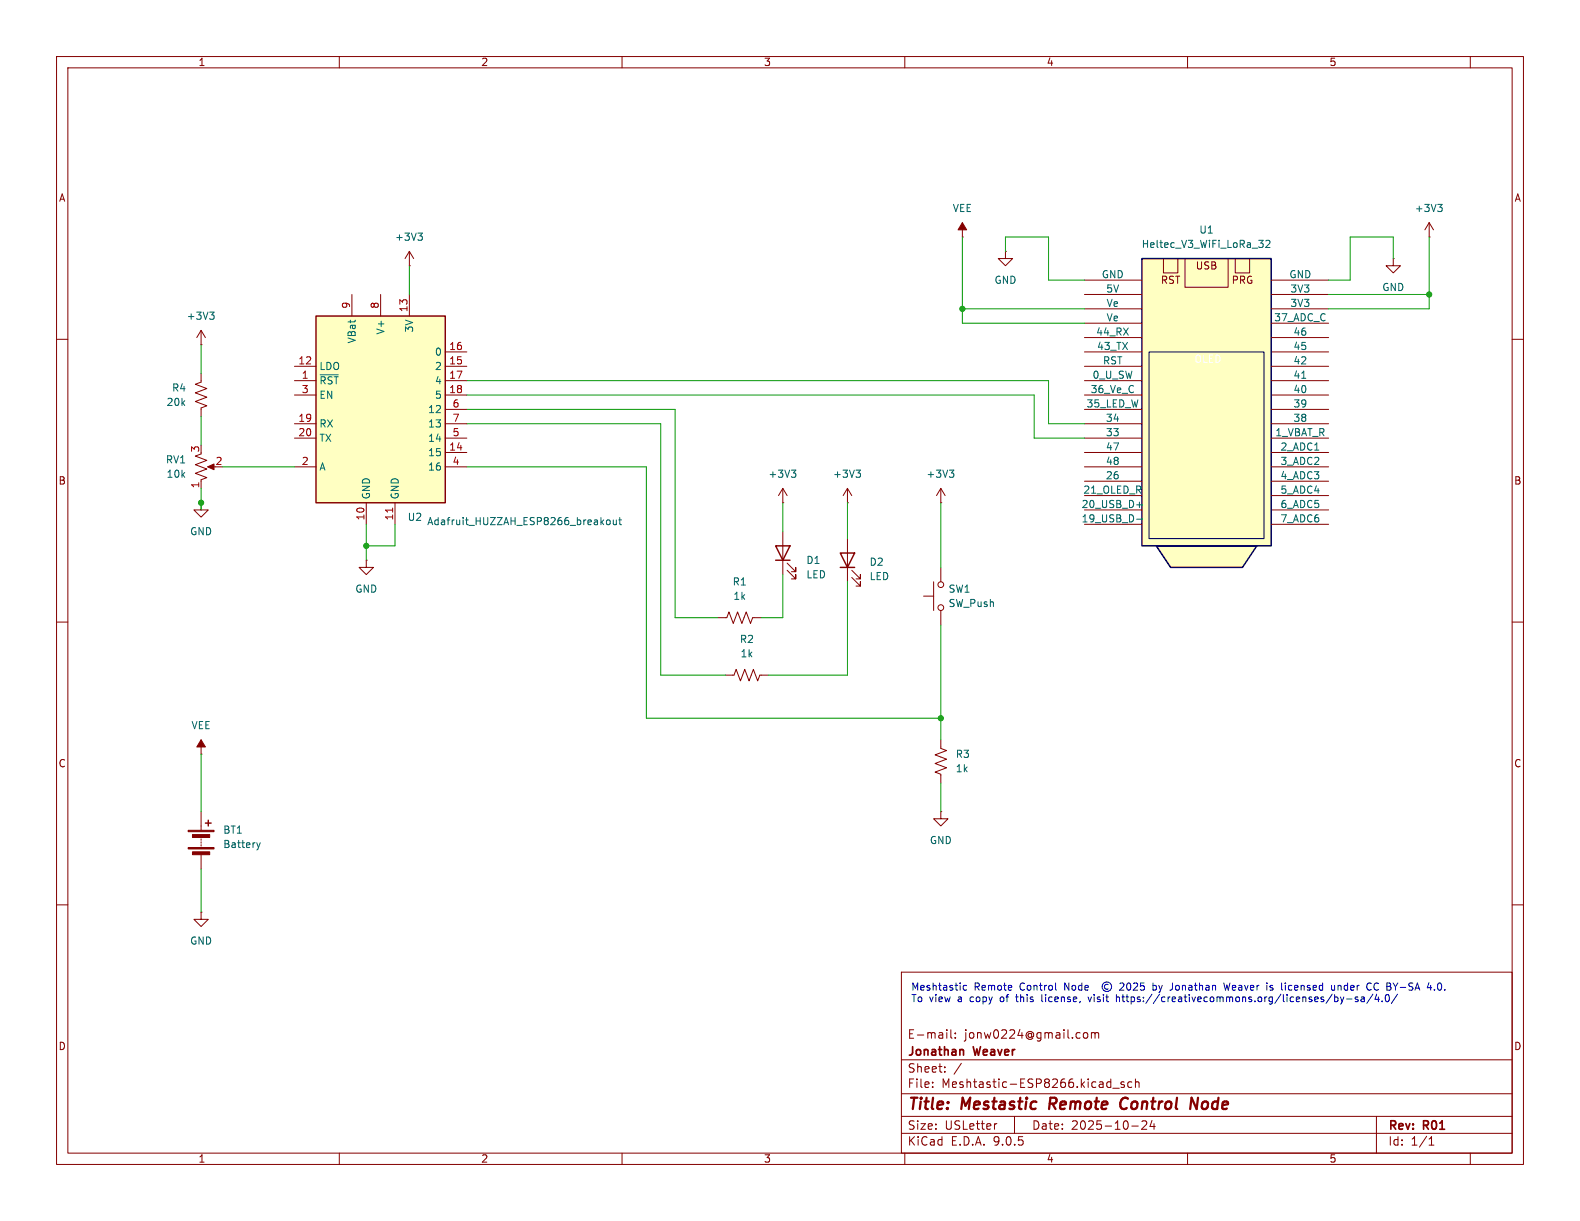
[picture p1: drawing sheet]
<svg xmlns="http://www.w3.org/2000/svg" width="279mm" height="216mm" viewBox="0 0 279 216" stroke-linecap="round" stroke-linejoin="round" font-family="sans-serif">
<g fill="none" stroke="#840000" stroke-width=".18">
<path d="M10 10h259.4v195.9h-259.4zM12 12h255.4v191.9h-255.4zM60 10v2M110 10v2M160 10v2M210 10v2M260 10v2M10 60h2M267.4 60h2M35.6 88.9v1.3h-1.3l1.3 1.2 1.2-1.2h-1.2M35.6 88.9h.1M10 110h2"/>
<path d="M267.4 110h2M10 160h2M159.4 171.9h108v32h-108zM267.4 160h2M159.4 197.4h108M159.4 193.4h108M159.4 187.4h108M164.9 192.1v.2M164.9 191.4v.1M167.1 189.4v.2M167.1 188.7v.1M167.4 182.1v.1"/>
<path d="M168.1 182.1v1.3l.3 .2M168.9 183.4v.2M168.9 182.7v.1M170 188l-1.3 1.9M176.3 198.7l-.3 .1M179.4 197.4v3M191.6 182.7l.5-.1 .3 .3v.4l-.2 .2-.3 .1-.3-.2M193 182.7l.4-.1 .2 .2M193 182.6v1M193.6 182.8l.3-.2 .3 .1 .1 .9M193.6 182.8v.8M196.8 192.4h1.1"/>
<path d="M198.8 191.4l-.4-.1-.2 .2 .1 .2 .5 .2v.3h-.6M200.1 191.4l-.4-.1-.3 .3v.4l.2 .2h.5M200.1 199.1h1.2M200.8 191.4l.2-.1 .4 .1v.9M200.8 190.8v1.5M201.9 198.3l.6-.1 .2 .1 .1 .3-.9 1.1h.9M203.7 198.1l-.3 1.1h.9M204.1 198.7v1M243.4 197.4v6.5M60 203.9v2M110 203.9v2M159.4 200.4h108"/>
<path d="M160 203.9v2M210 203.9v2M252.7 202.5h.9M252.7 201.4l.4-.4v1.5M260 203.9v2"/>
</g>
<path d="M185.8 194.1l-.3 2M199.1 194.1a1.13 1.13 0 0 0-1 .7 1.13 1.13 0 0 0 .3 1.2l.3 .1 .4-.1M210.7 194.1l.9 2 .3-2" fill="none" stroke="#840000" stroke-width=".4"/>
<path d="M170.2 185.6l.2 .2v.8" fill="none" stroke="#840000" stroke-width=".3"/>
<path d="M203.2 62.2h20.3v33.1h-20.3z" fill="#484848"/>
<g fill="#ffffc2">
<path d="M201.9 45.7h22.9v50.8h-22.9z"/>
<path d="M204.5 96.5h17.7l-2.5 3.8h-12.7z"/>
</g>
<g fill="none" stroke="#840000" stroke-width=".18">
<path d="M191.8 59.7h10M191.8 57.2h10M191.8 54.6h10M191.8 52.1h10M191.8 49.5h10M205.7 45.7h2.6v2.6h-2.6zM209.5 45.7h7.7v5.1h-7.7zM218.4 45.7h2.6v2.6h-2.6zM224.9 59.7h10M224.9 57.2h10M224.9 54.6h10M224.9 52.1h10"/>
<path d="M224.9 49.5h10M35.6 66v1.6l-1.1 .3 2.1 .8-2.1 .8 2.1 .7-2.1 .8 2.1 .8-1 .3v1.6M191.8 77.5h10M191.8 74.9h10M191.8 72.4h10M191.8 69.9h10M191.8 67.3h10M191.8 64.8h10M191.8 62.2h10M224.9 77.5h10M224.9 74.9h10M224.9 72.4h10"/>
<path d="M224.9 69.9h10M224.9 67.3h10M224.9 64.8h10M224.9 62.2h10M35.6 80.3l-1.1 .3 2.1 .8-2.1 .8 2.1 .7-2.1 .8 2.1 .8-1 .3v1.6M37.1 82.6h1M64.8 99.1v1.2h1.2l-1.2 1.3-1.3-1.3h1.3M64.8 99.1h.1M138.4 88.9h.1M138.4 86.4v2.5M138.4 94v7.6M138.4 86.4l-.7 1.2"/>
<path d="M138.4 86.4l.8 1.2M139.2 99.6l1.5 1.5v-.8v.8h-.7M149.9 88.9h.1M149.9 86.4l-.8 1.2M149.9 86.4l.7 1.2M149.9 86.4v2.5M149.9 95.3v7.6M166.4 88.9h.1M166.4 86.4v2.5M166.4 86.4l-.8 1.2M166.4 86.4l.7 1.2M191.8 92.7h10"/>
<path d="M191.8 90.2h10M191.8 87.6h10M191.8 85.1h10M191.8 82.6h10M191.8 80h10M224.9 92.7h10M224.9 90.2h10M224.9 87.6h10M224.9 85.1h10M224.9 82.6h10M224.9 80h10M127 109.2h1.5l.4-1 .8 2 .7-2 .8 2 .8-2 .7 2 .4-1h1.5"/>
<path d="M128.3 119.4h1.5l.4-1 .7 2 .8-2 .8 2 .7-2 .8 2 .4-1h1.5M139.2 100.8l1.5 1.6v-.8v.8h-.7M150.6 102.1l1.5 1.5v-.7v.7h-.7M150.6 100.8l1.5 1.6v-.8v.8h-.7M163.3 105.4h1.8M165.1 102.9v5.1M166.4 100.3v2.6M166.4 108v2.5M166.4 130.8v1.5l1 .4-2 .8 2 .7-2 .8 2 .8-2 .7 1 .4v1.5M166.4 143.5v1.3h1.2l-1.2 1.3-1.3-1.3h1.3M166.4 143.5h.1"/>
<circle cx="166.4" cy="107.4" r=".51"/>
<circle cx="166.4" cy="103.4" r=".51"/>
</g>
<path d="M203.2 62.2h20.3v33.1h-20.3z" fill="none" stroke="#000" stroke-width=".18"/>
<path d="M201.9 45.7h22.9v50.8h-22.9zM204.5 96.5h17.7l-2.5 3.8h-12.7z" fill="none" stroke="#000" stroke-width=".25"/>
<path d="M222.6 42.5h.8l-.5 .5M223.1 43l.3 .2v.3l-.3 .3M223.9 42.6l.4-.1 .3 .4-.8 .9h.8M230.2 66.9h.7M139.9 83.1h.8l-.4 .5M140.5 83.6l.2 .3v.3l-.2 .2M151.4 83.1h.8l-.5 .5M151.9 83.6l.3 .3v.3l-.3 .2M167.9 83.1h.8l-.5 .5M168.4 83.6l.3 .3v.3l-.3 .2M201 91.8h1M201 89.3h1" fill="none" stroke="#006464" stroke-width=".18"/>
<path d="M137.2 96.5h2.5l-1.3 2.6zM137.2 99.1h2.5M148.6 97.8h2.5l-1.2 2.5zM148.6 100.3h2.5" fill="none" stroke="#840000" stroke-width=".25"/>
<path d="M36.7 82.6l1.1-.6v1.1z" fill="#840000" stroke="#840000" stroke-width=".18"/>
<path d="M55.9 55.9h22.8v33h-22.8z" fill="#ffffc2"/>
<path d="M55.9 55.9h22.8v33h-22.8zM36.3 145.5h1M36.8 145v1.1" fill="none" stroke="#840000" stroke-width=".25"/>
<g fill="none" stroke="#840000" stroke-width=".18">
<path d="M170.2 39.4v2.5M252.7 39.4l-.7 1.2M252.7 39.4l.8 1.2M252.7 39.4v2.5M35.6 58.4v2.6M35.6 58.4l.7 1.3M35.6 58.4l-.8 1.3M62.2 52.1v3.8M67.3 52.1v3.8M72.4 47h.1M72.4 44.5v2.5M72.4 52.1v3.8"/>
<path d="M72.4 44.5l-.8 1.2M72.4 44.5l.8 1.2M170.2 41.9h.1M177.8 44.5v1.2h1.3l-1.3 1.3-1.3-1.3h1.3M177.8 44.5h.1M246.4 45.7v1.3h1.2l-1.2 1.3-1.3-1.3h1.3M246.4 45.7h.1M252.7 41.9h.1M35.6 61h.1M52.1 64.8h3.8M52.1 67.3h3.8M52.1 69.9h3.8"/>
<path d="M52.1 74.9h3.8M52.1 77.5h3.8M78.7 64.8h3.8M78.7 67.3h3.8M78.7 69.9h3.8M78.7 74.9h3.8M78.7 77.5h3.8M78.7 62.2h3.8M78.7 72.4h3.8M52.1 82.6h3.8M64.8 88.9v3.8M69.8 88.9v3.8"/>
<path d="M78.7 82.6h3.8M78.7 80h3.8M35.6 133.4h.1M35.6 130.8v2.6M35.6 143.5v3.3M35.6 148.3v.3M35.6 148.8v.3M35.6 149.4v.2M35.6 151.1v2.6M35.6 161.3v1.3h1.2l-1.2 1.2-1.3-1.2h1.3M35.6 161.3h.1"/>
</g>
<g fill="none" stroke="#006464" stroke-width=".18">
<path d="M254.2 36.1h.8l-.4 .5M254.8 36.6l.2 .3v.3l-.2 .2M37.1 55.2h.8l-.5 .5M37.6 55.7l.3 .2v.3l-.3 .3M73.9 41.2h.8l-.4 .5M74.4 41.7l.3 .2v.3l-.3 .3M56.6 66.3h3.2M106.4 92.3l.4 .5M106.8 91.9l-.5 .5M107.4 92l.3-.1 .2 .3v.3l-.2 .3-.3-.1-.2-.2zM108.4 91.9l.1 .8 .3 .1 .2-.1M109 91.9v.9"/>
<path d="M109.4 91.9h.5M109.6 91.5v1.1l.3 .2M45.4 149l.3 .9M45.7 149.9l-.2 .3M46 149l-.3 .9"/>
</g>
<path d="M69.4 89.8v.8" fill="none" stroke="#a90000" stroke-width=".18"/>
<g fill="#840000" stroke="#840000" stroke-width=".18">
<path d="M35.6 130.8l.7 1.3h-1.5z"/>
<path d="M33.3 146.8h4.5v.3h-4.5z"/>
<path d="M33.3 149.9h4.5v.2h-4.5z"/>
<path d="M34 147.6h3.1v.5h-3.1z"/>
<path d="M34 150.6h3.1v.5h-3.1z"/>
<path d="M170.2 39.4l.7 1.2h-1.5z"/>
</g>
<g fill="none" stroke="#009600" stroke-width=".18">
<path d="M72.4 47v5.1M170.2 54.6h21.6M170.2 41.9v15.3h21.6M177.8 44.5v-2.6h7.6v7.6h6.4M234.9 52.1h17.8M246.4 45.7v-3.8h-7.6v7.6h-3.9M252.7 41.9v12.7h-17.8M35.6 61v5M35.6 73.7v5M82.5 67.3h102.9v7.6h6.4M82.5 74.9h34.3v44.5h11.5M82.5 72.4h36.9v36.8h7.6"/>
<path d="M82.5 69.9h100.4v7.6h8.9M35.6 86.4v3.8M39.4 82.6h12.7M64.8 92.7v6.4M69.8 92.7v3.8h-5M82.5 82.6h31.8v44.4h52.1M138.4 88.9v5.1M149.9 88.9v6.4M166.4 88.9v11.4M138.4 101.6v7.6h-3.8M149.9 102.9v16.5h-14M166.4 110.5v20.3"/>
<path d="M35.6 133.4v10.1M166.4 138.4v5.1M35.6 153.7v7.6"/>
</g>
<g fill="none" stroke="#0000c2" stroke-width=".18">
<path d="M170.9 174.3l-.3-.1-.3 .3 .1 .5h.5M179.6 176.3h.5M179.8 175.9v1.2M184.2 175.9v1l.2 .2M186.7 173.8v1.1l.1 .2M192.4 176.3l.3 .8 .3-.8M196 174.1a.44 .44 0 0 0-.7 .4 .44 .44 0 0 0 .7 .3M197.4 176.4l.2-.1h.3l.1 .8M197.4 175.9v1.2M198 173.9l.5-.1 .3 .4-.8 .9h.8M199.4 173.9l.1-.1a.68 .68 0 0 1 .5 .6 .68 .68 0 0 1-.5 .7l-.1-.1-.2-.4zM200.4 173.9l.5-.1 .3 .4-.8 .9h.8"/>
<path d="M202.3 173.8h-.6v.6l.1-.1 .5 .1 .1 .1-.1 .5-.2 .1-.4-.1M203.9 174.3l.4-.1 .1 .2M203.9 173.8v1.3M204.4 175l-.1 .1-.4-.1M216.4 173.8l.3 1.3 .3-.9 .2 .9 .3-1.3M224.6 174.6l.5 .1v.2l-.2 .2-.3-.1M224.6 174.3h.5M228.1 174.2l-.3 .3v.3l.3 .3M235.5 174.9l.1 .2 .4-.1M236 174.2v.9M236.6 174.2v.9M237 176.3l.3 .8"/>
<path d="M237.1 174.3l-.3-.1-.2 .2M237.3 177.1l-.3 .4M237.6 176.3l-.3 .8M238.1 176.6h1M240.1 176.3h-.3l-.2 .2 .1 .1 .4 .2v.3h-.5M240.7 176.3h.5l.1 .8M241.3 176.6h-.5l-.1 .2 .1 .3h.5M242.8 175.8l-1.1 1.6M243.4 175.8l-.3 .9h.8M243.5 173.8a.64 .64 0 0 0-.5 .6 .64 .64 0 0 0 .5 .7M243.7 176.3v.8M244.4 177v.1"/>
<path d="M245.1 176a.69 .69 0 0 0 .3 1.1l.2-.1 .1-.4-.1-.6M247.1 175.8l-1.1 1.6M253.7 175v.1M254.6 173.8a.68 .68 0 0 0-.4 .6 .68 .68 0 0 0 .4 .7"/>
<circle cx="195.7" cy="174.5" r=".85"/>
</g>
<g fill="#009600" stroke="#009600" stroke-width=".18">
<circle cx="170.2" cy="54.6" r=".46"/>
<circle cx="252.7" cy="52.1" r=".46"/>
<circle cx="166.4" cy="127" r=".46"/>
<circle cx="35.6" cy="88.9" r=".46"/>
<circle cx="64.8" cy="96.5" r=".46"/>
</g>
<g font-size="2.8" fill="#840000">
<text x="160.4" y="196.8">Title:</text>
<text x="170.1" y="196.8">Mestastic</text>
<text x="186.4" y="196.8">Remote</text>
<text x="199.8" y="196.8">Control</text>
<text x="212.9" y="196.8">Node</text>
</g>
<g font-size="2.1" fill="#840000">
<text x="160.4" y="183.9">E-mail:</text>
<text x="170.5" y="183.9">jonw0224@gmail.com</text>
<text x="160.4" y="189.9">Sheet:</text>
<text x="160.4" y="187.1">Jonathan</text>
<text x="172.3" y="187.1">Weaver</text>
<text x="160.4" y="192.6">File:</text>
<text x="166.5" y="192.6">Meshtastic-ESP8266.kicad_sch</text>
<text x="160.4" y="202.8">KiCad</text>
<text x="160.4" y="200">Size:</text>
<text x="167.1" y="200">USLetter</text>
<text x="168.1" y="202.8">E.D.A.</text>
<text x="175.7" y="202.8">9.0.5</text>
<text x="182.4" y="200">Date:</text>
<text x="189.4" y="200">2025-10-24</text>
<text x="245.4" y="200.2">Rev:</text>
<text x="245.4" y="202.8">Id:</text>
<text x="249.5" y="202.8">1/1</text>
<text x="251.8" y="200.2">R01</text>
</g>
<g font-size="1.8" fill="#840000">
<text x="35" y="11.9">1</text>
<text x="85" y="11.9">2</text>
<text x="135" y="11.9">3</text>
<text x="185" y="11.9">4</text>
<text x="235" y="11.9">5</text>
<text x="10.3" y="35.9">A</text>
<text x="267.7" y="35.9">A</text>
<text x="211.4" y="47.9">USB</text>
<text x="205.2" y="50.4">RST</text>
<text x="217.7" y="50.4">PRG</text>
<text x="10.3" y="85.9">B</text>
<text x="267.7" y="85.9">B</text>
<text x="10.3" y="135.9">C</text>
<text x="267.7" y="135.9">C</text>
<text x="10.3" y="185.9">D</text>
<text x="267.7" y="185.9">D</text>
<text x="35" y="205.8">1</text>
<text x="85" y="205.8">2</text>
<text x="135" y="205.8">3</text>
<text x="185" y="205.8">4</text>
<text x="235" y="205.8">5</text>
</g>
<g font-size="1.8" fill="#006464">
<text x="168.4" y="37.7">VEE</text>
<text x="212" y="41.5">U1</text>
<text x="250.1" y="37.7">+3V3</text>
<text x="69.7" y="42.8">+3V3</text>
<text x="201.8" y="44">Heltec_V3_WiFi_LoRa_32</text>
<text x="175.8" y="50.4">GND</text>
<text x="194.7" y="49.3">GND</text>
<text x="195.5" y="51.8">5V</text>
<text x="227.9" y="49.3">GND</text>
<text x="228.1" y="51.8">3V3</text>
<text x="244.3" y="51.7">GND</text>
<text x="32.9" y="56.7">+3V3</text>
<text x="68.2" y="59.3" transform="rotate(-90 68.2 59.3)">V+</text>
<text x="73.3" y="58.9" transform="rotate(-90 73.3 58.9)">3V</text>
<text x="193.7" y="59.4">44_RX</text>
<text x="195.6" y="56.9">Ve</text>
<text x="195.6" y="54.4">Ve</text>
<text x="225.2" y="56.9">37_ADC_C</text>
<text x="228.1" y="54.4">3V3</text>
<text x="228.6" y="59.4">46</text>
<text x="56.4" y="65.6">LDO</text>
<text x="63.1" y="60.8" transform="rotate(-90 63.1 60.8)">VBat</text>
<text x="76.8" y="63.1">0</text>
<text x="76.8" y="65.6">2</text>
<text x="193.9" y="62">43_TX</text>
<text x="194.9" y="64.5">RST</text>
<text x="228.6" y="64.5">42</text>
<text x="228.6" y="62">45</text>
<text x="29.4" y="72">20k</text>
<text x="30.3" y="69.4">R4</text>
<text x="56.4" y="68.2">~{RST}</text>
<text x="56.4" y="70.7">EN</text>
<text x="76.8" y="68.2">4</text>
<text x="76.8" y="70.7">5</text>
<text x="192.8" y="69.6">36_Ve_C</text>
<text x="193.1" y="67.1">0_U_SW</text>
<text x="228.6" y="69.6">40</text>
<text x="228.6" y="67.1">41</text>
<text x="56.4" y="75.8">RX</text>
<text x="75.6" y="73.3">12</text>
<text x="75.6" y="75.8">13</text>
<text x="192" y="72.1">35_LED_W</text>
<text x="195.5" y="77.2">33</text>
<text x="195.5" y="74.7">34</text>
<text x="225.4" y="77.2">1_VBAT_R</text>
<text x="228.6" y="74.7">38</text>
<text x="228.6" y="72.1">39</text>
<text x="29.2" y="82.1">RV1</text>
<text x="56.4" y="78.3">TX</text>
<text x="56.4" y="83.4">A</text>
<text x="75.6" y="78.3">14</text>
<text x="75.6" y="80.9">15</text>
<text x="75.6" y="83.4">16</text>
<text x="195.5" y="82.3">48</text>
<text x="195.5" y="79.8">47</text>
<text x="226.3" y="82.3">3_ADC2</text>
<text x="226.3" y="79.8">2_ADC1</text>
<text x="29.4" y="84.7">10k</text>
<text x="65.6" y="88.4" transform="rotate(-90 65.6 88.4)">GND</text>
<text x="70.7" y="88.4" transform="rotate(-90 70.7 88.4)">GND</text>
<text x="135.8" y="84.7">+3V3</text>
<text x="147.2" y="84.7">+3V3</text>
<text x="163.7" y="84.7">+3V3</text>
<text x="191.2" y="89.9">20_USB_D+</text>
<text x="191.5" y="87.4">21_OLED_R</text>
<text x="195.5" y="84.8">26</text>
<text x="226.3" y="89.9">6_ADC5</text>
<text x="226.3" y="87.4">5_ADC4</text>
<text x="226.3" y="84.8">4_ADC3</text>
<text x="33.5" y="94.8">GND</text>
<text x="72" y="92.3">U2</text>
<text x="75.4" y="93.1">Adafruit_HUZZAH_ESP8266_breakout</text>
<text x="191.2" y="92.5">19_USB_D-</text>
<text x="226.3" y="92.5">7_ADC6</text>
<text x="142.5" y="99.9">D1</text>
<text x="153.7" y="100.2">D2</text>
<text x="62.7" y="105">GND</text>
<text x="129.5" y="103.7">R1</text>
<text x="129.6" y="106.3">1k</text>
<text x="142.5" y="102.5">LED</text>
<text x="153.7" y="102.8">LED</text>
<text x="167.6" y="105">SW1</text>
<text x="167.6" y="107.5">SW_Push</text>
<text x="130.7" y="113.9">R2</text>
<text x="130.9" y="116.4">1k</text>
<text x="33.8" y="129.1">VEE</text>
<text x="168.9" y="134.2">R3</text>
<text x="168.9" y="136.8">1k</text>
<text x="39.4" y="147.6">BT1</text>
<text x="164.3" y="149.5">GND</text>
<text x="39.4" y="150.2">Battery</text>
<text x="33.5" y="167.2">GND</text>
</g>
<g font-size="1.8" fill="#a90000">
<text x="62" y="54.7" transform="rotate(-90 62 54.7)">9</text>
<text x="67.1" y="54.7" transform="rotate(-90 67.1 54.7)">8</text>
<text x="72.1" y="55.3" transform="rotate(-90 72.1 55.3)">13</text>
<text x="52.7" y="64.5">12</text>
<text x="79.3" y="62">16</text>
<text x="79.3" y="64.5">15</text>
<text x="53.3" y="67.1">1</text>
<text x="53.3" y="69.6">3</text>
<text x="79.3" y="67.1">17</text>
<text x="79.3" y="69.6">18</text>
<text x="52.7" y="74.7">19</text>
<text x="52.7" y="77.2">20</text>
<text x="79.9" y="72.1">6</text>
<text x="79.9" y="74.7">7</text>
<text x="79.9" y="77.2">5</text>
<text x="35.3" y="80.1" transform="rotate(-90 35.3 80.1)">3</text>
<text x="38" y="82.3">2</text>
<text x="53.3" y="82.3">2</text>
<text x="79.3" y="79.8">14</text>
<text x="79.9" y="82.3">4</text>
<text x="35.3" y="86.4" transform="rotate(-90 35.3 86.4)">1</text>
<text x="64.5" y="92.1" transform="rotate(-90 64.5 92.1)">10</text>
<text x="69.6" y="92.1" transform="rotate(-90 69.6 92.1)">11</text>
</g>
<text font-size="1.8" fill="#fff" x="211.1" y="64.4">OLED</text>
<g font-size="1.8" fill="#0000c2">
<text x="161" y="175.4">Meshtastic</text>
<text x="161" y="177.4">To view</text>
<text x="169.5" y="177.4">a</text>
<text x="171.8" y="177.4">copy</text>
<text x="172.2" y="175.4">Remote</text>
<text x="177.3" y="177.4">of</text>
<text x="180.4" y="177.4">this</text>
<text x="180.4" y="175.4">Control</text>
<text x="185.1" y="177.4">license,</text>
<text x="188.5" y="175.4">Node</text>
<text x="193.5" y="177.4">visit</text>
<text x="198.6" y="177.4">https://creativecommons.org/licenses/by-sa/4.0/</text>
<text x="204.9" y="175.4">by</text>
<text x="208.2" y="175.4">Jonathan</text>
<text x="218" y="175.4">Weaver</text>
<text x="225.7" y="175.4">is</text>
<text x="228.5" y="175.4">licensed</text>
<text x="237.5" y="175.4">under</text>
<text x="244" y="175.4">CC BY-SA</text>
<text x="255.1" y="175.4">4.0.</text>
</g>
</svg>
